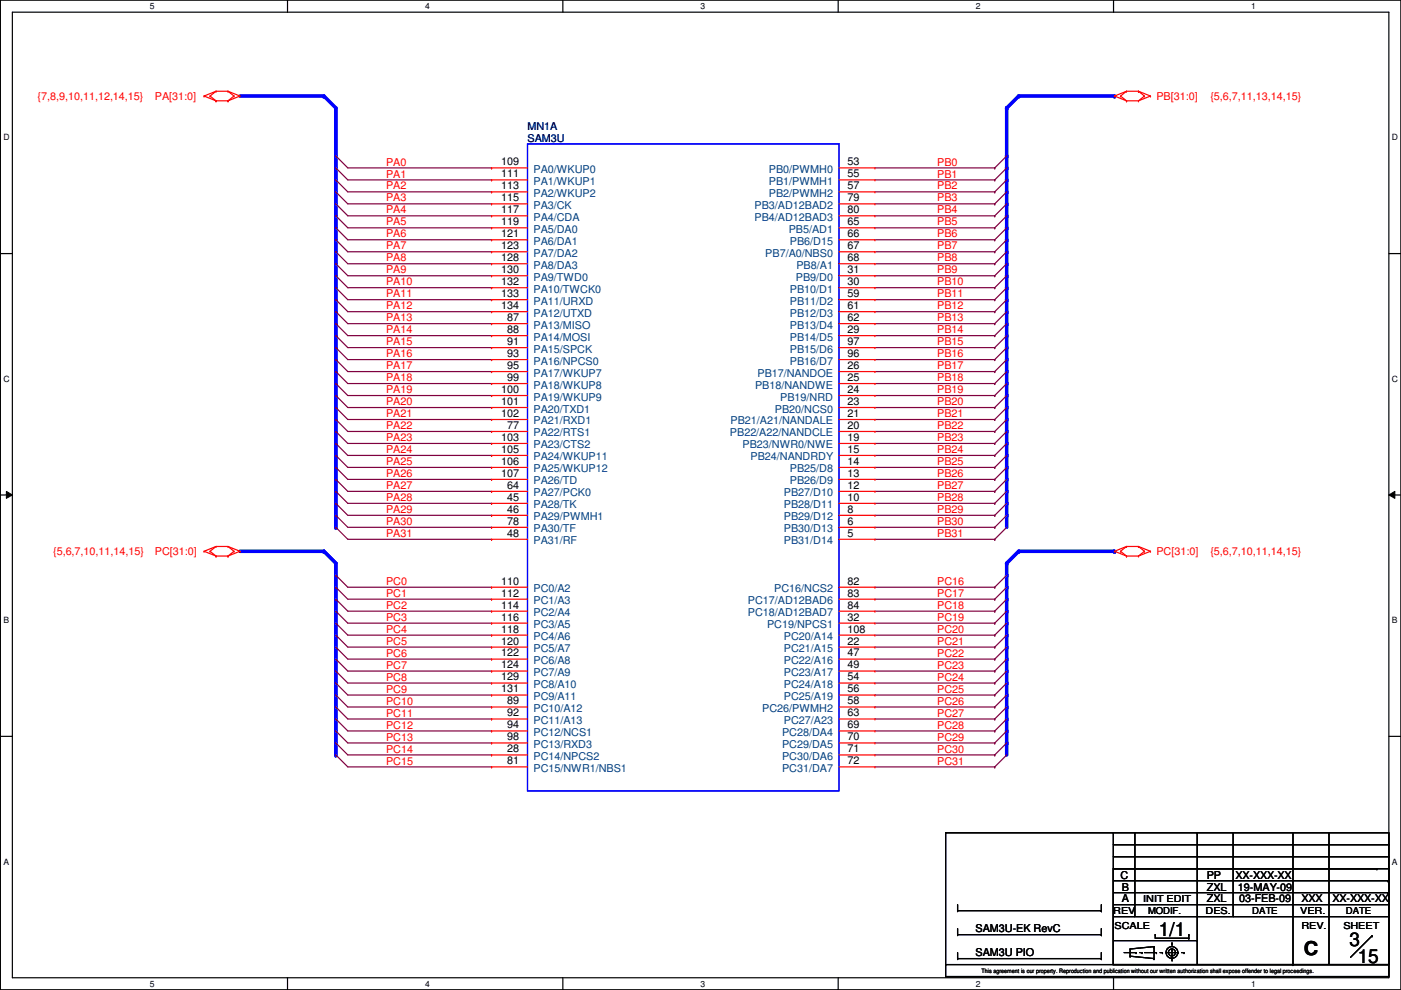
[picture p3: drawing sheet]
<svg xmlns="http://www.w3.org/2000/svg" width="297mm" height="210mm" viewBox="0 0 297 210" stroke-linecap="round" stroke-linejoin="round" font-family="sans-serif">
<path d="M.1 0h296.9v209.8h-296.9zM2.6 2.6h291.9v204.7h-291.9z" fill="none" stroke="#000" stroke-width=".25"/>
<g fill="#fff">
<path d="M31.8 .3h1v2h-1z"/>
<path d="M31.8 207.6h1v1.9h-1z"/>
</g>
<path d="M61 0v2.6M61 207.3v2.5" fill="none" stroke="#000" stroke-width=".25"/>
<g fill="#fff">
<path d="M90.1 .3h1v2h-1z"/>
<path d="M90.1 207.6h1v1.9h-1z"/>
</g>
<path d="M119.3 0v2.6M119.3 207.3v2.5" fill="none" stroke="#000" stroke-width=".25"/>
<g fill="#fff">
<path d="M148.5 .3h1v2h-1z"/>
<path d="M148.5 207.6h1v1.9h-1z"/>
</g>
<path d="M177.7 0v2.6M177.7 207.3v2.5" fill="none" stroke="#000" stroke-width=".25"/>
<g fill="#fff">
<path d="M206.9 .3h1v2h-1z"/>
<path d="M206.9 207.6h1v1.9h-1z"/>
</g>
<path d="M236.1 0v2.6M236.1 207.3v2.5" fill="none" stroke="#000" stroke-width=".25"/>
<g fill="#fff">
<path d="M265.3 .3h.9v2h-.9z"/>
<path d="M265.3 207.6h.9v1.9h-.9z"/>
<path d="M.7 28.2h1.3v1.9h-1.3z"/>
<path d="M295.1 28.2h1.3v1.9h-1.3z"/>
<path d="M.7 79.3h1.3v2h-1.3z"/>
<path d="M295.1 79.3h1.3v2h-1.3z"/>
</g>
<path d="M.1 53.8h2.5M294.5 53.8h2.5" fill="none" stroke="#000" stroke-width=".25"/>
<g fill="#fff">
<path d="M.7 130.5h1.2v2h-1.2z"/>
<path d="M295.1 130.5h1.2v2h-1.2z"/>
</g>
<path d="M.1 104.9h2.5M294.5 104.9h2.5" fill="none" stroke="#000" stroke-width=".25"/>
<path d="M1.4 104.2l1.2 .7-1.2 .8zM294.5 104.9l1.2-.7v1.5z" fill="#000"/>
<path d="M1.4 104.2l1.2 .7-1.2 .8zM294.5 104.9l1.2-.7v1.5z" fill="none" stroke="#000" stroke-width=".21"/>
<g fill="#fff">
<path d="M.7 181.7h1.2v2h-1.2z"/>
<path d="M295.1 181.7h1.2v2h-1.2z"/>
</g>
<path d="M.1 156.1h2.5M294.5 156.1h2.5" fill="none" stroke="#000" stroke-width=".25"/>
<g fill="none" stroke="#7f003f" stroke-width=".25">
<path d="M73.7 35.6h30.5M73.7 38.1h30.5M104.2 38.1h.1M104.2 35.6h.1M185.5 35.6h25.4M185.5 38.1h25.4M210.9 35.6h.1M210.9 38.1h.1M73.7 40.7h30.5M73.7 53.4h30.5M73.7 48.3h30.5M73.7 45.8h30.5"/>
<path d="M73.7 50.8h30.5M73.7 58.5h30.5M73.7 55.9h30.5M104.2 55.9h.1M104.2 53.4h.1M104.2 50.8h.1M104.2 48.3h.1M104.2 45.8h.1M104.2 58.5h.1M104.2 40.7h.1M185.5 43.2h25.4M185.5 40.7h25.4"/>
<path d="M185.5 53.4h25.4M185.5 48.3h25.4M185.5 45.8h25.4M185.5 50.8h25.4M185.5 58.5h25.4M185.5 55.9h25.4M210.9 43.2h.1M210.9 40.7h.1M210.9 53.4h.1M210.9 48.3h.1M210.9 45.8h.1M210.9 50.8h.1"/>
<path d="M210.9 58.5h.1M210.9 55.9h.1M73.7 63.5h30.5M73.7 73.7h30.5M73.7 71.2h30.5M73.7 68.6h30.5M73.7 66.1h30.5M73.7 61h30.5M73.7 78.8h30.5M73.7 76.2h30.5M104.2 68.6h.1M104.2 78.8h.1"/>
<path d="M104.2 73.7h.1M104.2 63.5h.1M104.2 66.1h.1M104.2 61h.1M104.2 76.2h.1M104.2 71.2h.1M185.5 63.5h25.4M185.5 73.7h25.4M185.5 71.2h25.4M185.5 68.6h25.4M185.5 66.1h25.4M185.5 61h25.4"/>
<path d="M185.5 78.8h25.4M185.5 76.2h25.4M210.9 63.5h.1M210.9 73.7h.1M210.9 71.2h.1M210.9 68.6h.1M210.9 66.1h.1M210.9 61h.1M210.9 78.8h.1M210.9 76.2h.1M73.7 83.9h30.5M73.7 96.6h30.5"/>
<path d="M73.7 94h30.5M73.7 91.5h30.5M73.7 88.9h30.5M73.7 86.4h30.5M73.7 99.1h30.5M73.7 81.3h30.5M104.2 88.9h.1M104.2 99.1h.1M104.2 94h.1M104.2 96.6h.1M104.2 91.5h.1M104.2 86.4h.1"/>
<path d="M104.2 81.3h.1M104.2 83.9h.1M185.5 83.9h25.4M185.5 96.6h25.4M185.5 94h25.4M185.5 91.5h25.4M185.5 88.9h25.4M185.5 86.4h25.4M185.5 99.1h25.4M185.5 81.3h25.4M210.9 83.9h.1M210.9 96.6h.1"/>
<path d="M210.9 94h.1M210.9 91.5h.1M210.9 88.9h.1M210.9 86.4h.1M210.9 99.1h.1M210.9 81.3h.1M73.7 109.3h30.5M73.7 114.3h30.5M73.7 104.2h30.5M73.7 106.7h30.5M73.7 101.6h30.5M73.7 111.8h30.5"/>
<path d="M104.2 104.2h.1M104.2 114.3h.1M104.2 106.7h.1M104.2 109.3h.1M104.2 101.6h.1M104.2 111.8h.1M185.5 109.3h25.4M185.5 114.3h25.4M185.5 104.2h25.4M185.5 106.7h25.4M185.5 101.6h25.4M185.5 111.8h25.4"/>
<path d="M210.9 109.3h.1M210.9 114.3h.1M210.9 104.2h.1M210.9 106.7h.1M210.9 101.6h.1M210.9 111.8h.1M73.7 132.1h30.5M73.7 127h30.5M73.7 124.5h30.5M73.7 134.7h30.5M73.7 137.2h30.5M73.7 129.6h30.5"/>
<path d="M73.7 139.7h30.5M104.2 132.1h.1M104.2 129.6h.1M104.2 139.7h.1M104.2 124.5h.1M104.2 127h.1M104.2 137.2h.1M104.2 134.7h.1M185.5 132.1h25.4M185.5 127h25.4M185.5 124.5h25.4M185.5 134.7h25.4"/>
<path d="M185.5 137.2h25.4M185.5 129.6h25.4M185.5 139.7h25.4M210.9 132.1h.1M210.9 127h.1M210.9 124.5h.1M210.9 134.7h.1M210.9 137.2h.1M210.9 129.6h.1M210.9 139.7h.1M73.7 142.3h30.5M73.7 152.4h30.5"/>
<path d="M73.7 149.9h30.5M73.7 144.8h30.5M73.7 147.4h30.5M73.7 157.5h30.5M73.7 155h30.5M104.2 155h.1M104.2 152.4h.1M104.2 142.3h.1M104.2 157.5h.1M104.2 147.4h.1M104.2 149.9h.1M104.2 144.8h.1"/>
<path d="M185.5 142.3h25.4M185.5 152.4h25.4M185.5 149.9h25.4M185.5 144.8h25.4M185.5 147.4h25.4M185.5 157.5h25.4M185.5 155h25.4M210.9 142.3h.1M210.9 152.4h.1M210.9 149.9h.1M210.9 144.8h.1M210.9 147.4h.1"/>
<path d="M210.9 157.5h.1M210.9 155h.1M73.7 162.6h30.5M73.7 160.1h30.5M104.2 160.1h.1M104.2 162.6h.1M185.5 162.6h25.4M185.5 160.1h25.4M210.9 162.6h.1M210.9 160.1h.1"/>
</g>
<path d="M213.4 109.3v2.5" fill="none" stroke="#00f" stroke-width=".76"/>
<circle cx="213.4" cy="109.3" r=".38" fill="#00f"/>
<path d="M216 20.4l-2.6 2.5" fill="none" stroke="#00f" stroke-width=".76"/>
<circle cx="216" cy="20.4" r=".38" fill="#00f"/>
<path d="M216 20.4h20.3" fill="none" stroke="#00f" stroke-width=".76"/>
<circle cx="236.3" cy="20.4" r=".38" fill="#00f"/>
<path d="M71.2 109.3v2.5" fill="none" stroke="#00f" stroke-width=".76"/>
<circle cx="71.2" cy="111.8" r=".38" fill="#00f"/>
<path d="M68.7 20.4l2.5 2.5" fill="none" stroke="#00f" stroke-width=".76"/>
<circle cx="71.2" cy="22.9" r=".38" fill="#00f"/>
<path d="M50.9 20.4h17.8" fill="none" stroke="#00f" stroke-width=".76"/>
<circle cx="68.7" cy="20.4" r=".38" fill="#00f"/>
<path d="M71.2 157.5v2.6" fill="none" stroke="#00f" stroke-width=".76"/>
<circle cx="71.2" cy="160.1" r=".38" fill="#00f"/>
<path d="M68.7 116.9l2.5 2.5" fill="none" stroke="#00f" stroke-width=".76"/>
<circle cx="71.2" cy="119.4" r=".38" fill="#00f"/>
<path d="M50.9 116.9h17.8" fill="none" stroke="#00f" stroke-width=".76"/>
<circle cx="68.7" cy="116.9" r=".38" fill="#00f"/>
<path d="M213.4 157.5v2.6" fill="none" stroke="#00f" stroke-width=".76"/>
<circle cx="213.4" cy="157.5" r=".38" fill="#00f"/>
<path d="M216 116.9l-2.6 2.5" fill="none" stroke="#00f" stroke-width=".76"/>
<circle cx="216" cy="116.9" r=".38" fill="#00f"/>
<path d="M216 116.9h20.3" fill="none" stroke="#00f" stroke-width=".76"/>
<circle cx="236.3" cy="116.9" r=".38" fill="#00f"/>
<path d="M213.4 155v2.5" fill="none" stroke="#00f" stroke-width=".76"/>
<circle cx="213.4" cy="155" r=".38" fill="#00f"/>
<path d="M213.4 152.4v2.6" fill="none" stroke="#00f" stroke-width=".76"/>
<circle cx="213.4" cy="152.4" r=".38" fill="#00f"/>
<path d="M213.4 149.9v2.5" fill="none" stroke="#00f" stroke-width=".76"/>
<circle cx="213.4" cy="149.9" r=".38" fill="#00f"/>
<path d="M213.4 147.4v2.5" fill="none" stroke="#00f" stroke-width=".76"/>
<circle cx="213.4" cy="147.4" r=".38" fill="#00f"/>
<path d="M213.4 144.8v2.6" fill="none" stroke="#00f" stroke-width=".76"/>
<circle cx="213.4" cy="144.8" r=".38" fill="#00f"/>
<path d="M213.4 142.3v2.5" fill="none" stroke="#00f" stroke-width=".76"/>
<circle cx="213.4" cy="142.3" r=".38" fill="#00f"/>
<path d="M213.4 139.7v2.6" fill="none" stroke="#00f" stroke-width=".76"/>
<circle cx="213.4" cy="139.7" r=".38" fill="#00f"/>
<path d="M213.4 137.2v2.5" fill="none" stroke="#00f" stroke-width=".76"/>
<circle cx="213.4" cy="137.2" r=".38" fill="#00f"/>
<path d="M213.4 134.7v2.5" fill="none" stroke="#00f" stroke-width=".76"/>
<circle cx="213.4" cy="134.7" r=".38" fill="#00f"/>
<path d="M213.4 132.1v2.6" fill="none" stroke="#00f" stroke-width=".76"/>
<circle cx="213.4" cy="132.1" r=".38" fill="#00f"/>
<path d="M213.4 129.6v2.5" fill="none" stroke="#00f" stroke-width=".76"/>
<circle cx="213.4" cy="129.6" r=".38" fill="#00f"/>
<path d="M213.4 127v2.6" fill="none" stroke="#00f" stroke-width=".76"/>
<circle cx="213.4" cy="127" r=".38" fill="#00f"/>
<path d="M213.4 124.5v2.5" fill="none" stroke="#00f" stroke-width=".76"/>
<circle cx="213.4" cy="124.5" r=".38" fill="#00f"/>
<path d="M213.4 122v2.5" fill="none" stroke="#00f" stroke-width=".76"/>
<circle cx="213.4" cy="122" r=".38" fill="#00f"/>
<path d="M213.4 119.4v2.6" fill="none" stroke="#00f" stroke-width=".76"/>
<circle cx="213.4" cy="119.4" r=".38" fill="#00f"/>
<path d="M213.4 106.7v2.6" fill="none" stroke="#00f" stroke-width=".76"/>
<circle cx="213.4" cy="106.7" r=".38" fill="#00f"/>
<path d="M213.4 104.2v2.5" fill="none" stroke="#00f" stroke-width=".76"/>
<circle cx="213.4" cy="104.2" r=".38" fill="#00f"/>
<path d="M213.4 101.6v2.6" fill="none" stroke="#00f" stroke-width=".76"/>
<circle cx="213.4" cy="101.6" r=".38" fill="#00f"/>
<path d="M213.4 99.1v2.5" fill="none" stroke="#00f" stroke-width=".76"/>
<circle cx="213.4" cy="99.1" r=".38" fill="#00f"/>
<path d="M213.4 96.6v2.5" fill="none" stroke="#00f" stroke-width=".76"/>
<circle cx="213.4" cy="96.6" r=".38" fill="#00f"/>
<path d="M213.4 94v2.6" fill="none" stroke="#00f" stroke-width=".76"/>
<circle cx="213.4" cy="94" r=".38" fill="#00f"/>
<path d="M213.4 91.5v2.5" fill="none" stroke="#00f" stroke-width=".76"/>
<circle cx="213.4" cy="91.5" r=".38" fill="#00f"/>
<path d="M213.4 88.9v2.6" fill="none" stroke="#00f" stroke-width=".76"/>
<circle cx="213.4" cy="88.9" r=".38" fill="#00f"/>
<path d="M213.4 86.4v2.5" fill="none" stroke="#00f" stroke-width=".76"/>
<circle cx="213.4" cy="86.4" r=".38" fill="#00f"/>
<path d="M213.4 83.9v2.5" fill="none" stroke="#00f" stroke-width=".76"/>
<circle cx="213.4" cy="83.9" r=".38" fill="#00f"/>
<path d="M213.4 81.3v2.6" fill="none" stroke="#00f" stroke-width=".76"/>
<circle cx="213.4" cy="81.3" r=".38" fill="#00f"/>
<path d="M213.4 78.8v2.5" fill="none" stroke="#00f" stroke-width=".76"/>
<circle cx="213.4" cy="78.8" r=".38" fill="#00f"/>
<path d="M213.4 76.2v2.6" fill="none" stroke="#00f" stroke-width=".76"/>
<circle cx="213.4" cy="76.2" r=".38" fill="#00f"/>
<path d="M213.4 73.7v2.5" fill="none" stroke="#00f" stroke-width=".76"/>
<circle cx="213.4" cy="73.7" r=".38" fill="#00f"/>
<path d="M213.4 71.2v2.5" fill="none" stroke="#00f" stroke-width=".76"/>
<circle cx="213.4" cy="71.2" r=".38" fill="#00f"/>
<path d="M213.4 68.6v2.6" fill="none" stroke="#00f" stroke-width=".76"/>
<circle cx="213.4" cy="68.6" r=".38" fill="#00f"/>
<path d="M213.4 66.1v2.5" fill="none" stroke="#00f" stroke-width=".76"/>
<circle cx="213.4" cy="66.1" r=".38" fill="#00f"/>
<path d="M213.4 63.5v2.6" fill="none" stroke="#00f" stroke-width=".76"/>
<circle cx="213.4" cy="63.5" r=".38" fill="#00f"/>
<path d="M213.4 61v2.5" fill="none" stroke="#00f" stroke-width=".76"/>
<circle cx="213.4" cy="61" r=".38" fill="#00f"/>
<path d="M213.4 58.5v2.5" fill="none" stroke="#00f" stroke-width=".76"/>
<circle cx="213.4" cy="58.5" r=".38" fill="#00f"/>
<path d="M213.4 55.9v2.6" fill="none" stroke="#00f" stroke-width=".76"/>
<circle cx="213.4" cy="55.9" r=".38" fill="#00f"/>
<path d="M213.4 53.4v2.5" fill="none" stroke="#00f" stroke-width=".76"/>
<circle cx="213.4" cy="53.4" r=".38" fill="#00f"/>
<path d="M213.4 50.8v2.6" fill="none" stroke="#00f" stroke-width=".76"/>
<circle cx="213.4" cy="50.8" r=".38" fill="#00f"/>
<path d="M213.4 48.3v2.5" fill="none" stroke="#00f" stroke-width=".76"/>
<circle cx="213.4" cy="48.3" r=".38" fill="#00f"/>
<path d="M213.4 45.8v2.5" fill="none" stroke="#00f" stroke-width=".76"/>
<circle cx="213.4" cy="45.8" r=".38" fill="#00f"/>
<path d="M213.4 43.2v2.6" fill="none" stroke="#00f" stroke-width=".76"/>
<circle cx="213.4" cy="43.2" r=".38" fill="#00f"/>
<path d="M213.4 40.7v2.5" fill="none" stroke="#00f" stroke-width=".76"/>
<circle cx="213.4" cy="40.7" r=".38" fill="#00f"/>
<path d="M213.4 38.1v2.6" fill="none" stroke="#00f" stroke-width=".76"/>
<circle cx="213.4" cy="38.1" r=".38" fill="#00f"/>
<path d="M213.4 35.6v2.5" fill="none" stroke="#00f" stroke-width=".76"/>
<circle cx="213.4" cy="35.6" r=".38" fill="#00f"/>
<path d="M213.4 33.1v2.5" fill="none" stroke="#00f" stroke-width=".76"/>
<circle cx="213.4" cy="33.1" r=".38" fill="#00f"/>
<path d="M213.4 22.9v10.2" fill="none" stroke="#00f" stroke-width=".76"/>
<circle cx="213.4" cy="22.9" r=".38" fill="#00f"/>
<path d="M71.2 155v2.5" fill="none" stroke="#00f" stroke-width=".76"/>
<circle cx="71.2" cy="157.5" r=".38" fill="#00f"/>
<path d="M71.2 152.4v2.6" fill="none" stroke="#00f" stroke-width=".76"/>
<circle cx="71.2" cy="155" r=".38" fill="#00f"/>
<path d="M71.2 149.9v2.5" fill="none" stroke="#00f" stroke-width=".76"/>
<circle cx="71.2" cy="152.4" r=".38" fill="#00f"/>
<path d="M71.2 147.4v2.5" fill="none" stroke="#00f" stroke-width=".76"/>
<circle cx="71.2" cy="149.9" r=".38" fill="#00f"/>
<path d="M71.2 144.8v2.6" fill="none" stroke="#00f" stroke-width=".76"/>
<circle cx="71.2" cy="147.4" r=".38" fill="#00f"/>
<path d="M71.2 142.3v2.5" fill="none" stroke="#00f" stroke-width=".76"/>
<circle cx="71.2" cy="144.8" r=".38" fill="#00f"/>
<path d="M71.2 139.7v2.6" fill="none" stroke="#00f" stroke-width=".76"/>
<circle cx="71.2" cy="142.3" r=".38" fill="#00f"/>
<path d="M71.2 137.2v2.5" fill="none" stroke="#00f" stroke-width=".76"/>
<circle cx="71.2" cy="139.7" r=".38" fill="#00f"/>
<path d="M71.2 134.7v2.5" fill="none" stroke="#00f" stroke-width=".76"/>
<circle cx="71.2" cy="137.2" r=".38" fill="#00f"/>
<path d="M71.2 132.1v2.6" fill="none" stroke="#00f" stroke-width=".76"/>
<circle cx="71.2" cy="134.7" r=".38" fill="#00f"/>
<path d="M71.2 129.6v2.5" fill="none" stroke="#00f" stroke-width=".76"/>
<circle cx="71.2" cy="132.1" r=".38" fill="#00f"/>
<path d="M71.2 127v2.6" fill="none" stroke="#00f" stroke-width=".76"/>
<circle cx="71.2" cy="129.6" r=".38" fill="#00f"/>
<path d="M71.2 124.5v2.5" fill="none" stroke="#00f" stroke-width=".76"/>
<circle cx="71.2" cy="127" r=".38" fill="#00f"/>
<path d="M71.2 122v2.5" fill="none" stroke="#00f" stroke-width=".76"/>
<circle cx="71.2" cy="124.5" r=".38" fill="#00f"/>
<path d="M71.2 119.4v2.6" fill="none" stroke="#00f" stroke-width=".76"/>
<circle cx="71.2" cy="122" r=".38" fill="#00f"/>
<path d="M71.2 106.7v2.6" fill="none" stroke="#00f" stroke-width=".76"/>
<circle cx="71.2" cy="109.3" r=".38" fill="#00f"/>
<path d="M71.2 104.2v2.5" fill="none" stroke="#00f" stroke-width=".76"/>
<circle cx="71.2" cy="106.7" r=".38" fill="#00f"/>
<path d="M71.2 101.6v2.6" fill="none" stroke="#00f" stroke-width=".76"/>
<circle cx="71.2" cy="104.2" r=".38" fill="#00f"/>
<path d="M71.2 99.1v2.5" fill="none" stroke="#00f" stroke-width=".76"/>
<circle cx="71.2" cy="101.6" r=".38" fill="#00f"/>
<path d="M71.2 96.6v2.5" fill="none" stroke="#00f" stroke-width=".76"/>
<circle cx="71.2" cy="99.1" r=".38" fill="#00f"/>
<path d="M71.2 94v2.6" fill="none" stroke="#00f" stroke-width=".76"/>
<circle cx="71.2" cy="96.6" r=".38" fill="#00f"/>
<path d="M71.2 91.5v2.5" fill="none" stroke="#00f" stroke-width=".76"/>
<circle cx="71.2" cy="94" r=".38" fill="#00f"/>
<path d="M71.2 88.9v2.6" fill="none" stroke="#00f" stroke-width=".76"/>
<circle cx="71.2" cy="91.5" r=".38" fill="#00f"/>
<path d="M71.2 86.4v2.5" fill="none" stroke="#00f" stroke-width=".76"/>
<circle cx="71.2" cy="88.9" r=".38" fill="#00f"/>
<path d="M71.2 83.9v2.5" fill="none" stroke="#00f" stroke-width=".76"/>
<circle cx="71.2" cy="86.4" r=".38" fill="#00f"/>
<path d="M71.2 81.3v2.6" fill="none" stroke="#00f" stroke-width=".76"/>
<circle cx="71.2" cy="83.9" r=".38" fill="#00f"/>
<path d="M71.2 78.8v2.5" fill="none" stroke="#00f" stroke-width=".76"/>
<circle cx="71.2" cy="81.3" r=".38" fill="#00f"/>
<path d="M71.2 76.2v2.6" fill="none" stroke="#00f" stroke-width=".76"/>
<circle cx="71.2" cy="78.8" r=".38" fill="#00f"/>
<path d="M71.2 73.7v2.5" fill="none" stroke="#00f" stroke-width=".76"/>
<circle cx="71.2" cy="76.2" r=".38" fill="#00f"/>
<path d="M71.2 71.2v2.5" fill="none" stroke="#00f" stroke-width=".76"/>
<circle cx="71.2" cy="73.7" r=".38" fill="#00f"/>
<path d="M71.2 68.6v2.6" fill="none" stroke="#00f" stroke-width=".76"/>
<circle cx="71.2" cy="71.2" r=".38" fill="#00f"/>
<path d="M71.2 66.1v2.5" fill="none" stroke="#00f" stroke-width=".76"/>
<circle cx="71.2" cy="68.6" r=".38" fill="#00f"/>
<path d="M71.2 63.5v2.6" fill="none" stroke="#00f" stroke-width=".76"/>
<circle cx="71.2" cy="66.1" r=".38" fill="#00f"/>
<path d="M71.2 61v2.5" fill="none" stroke="#00f" stroke-width=".76"/>
<circle cx="71.2" cy="63.5" r=".38" fill="#00f"/>
<path d="M71.2 58.5v2.5" fill="none" stroke="#00f" stroke-width=".76"/>
<circle cx="71.2" cy="61" r=".38" fill="#00f"/>
<path d="M71.2 55.9v2.6" fill="none" stroke="#00f" stroke-width=".76"/>
<circle cx="71.2" cy="58.5" r=".38" fill="#00f"/>
<path d="M71.2 53.4v2.5" fill="none" stroke="#00f" stroke-width=".76"/>
<circle cx="71.2" cy="55.9" r=".38" fill="#00f"/>
<path d="M71.2 50.8v2.6" fill="none" stroke="#00f" stroke-width=".76"/>
<circle cx="71.2" cy="53.4" r=".38" fill="#00f"/>
<path d="M71.2 48.3v2.5" fill="none" stroke="#00f" stroke-width=".76"/>
<circle cx="71.2" cy="50.8" r=".38" fill="#00f"/>
<path d="M71.2 45.8v2.5" fill="none" stroke="#00f" stroke-width=".76"/>
<circle cx="71.2" cy="48.3" r=".38" fill="#00f"/>
<path d="M71.2 43.2v2.6" fill="none" stroke="#00f" stroke-width=".76"/>
<circle cx="71.2" cy="45.8" r=".38" fill="#00f"/>
<path d="M71.2 40.7v2.5" fill="none" stroke="#00f" stroke-width=".76"/>
<circle cx="71.2" cy="43.2" r=".38" fill="#00f"/>
<path d="M71.2 38.1v2.6" fill="none" stroke="#00f" stroke-width=".76"/>
<circle cx="71.2" cy="40.7" r=".38" fill="#00f"/>
<path d="M71.2 35.6v2.5" fill="none" stroke="#00f" stroke-width=".76"/>
<circle cx="71.2" cy="38.1" r=".38" fill="#00f"/>
<path d="M71.2 33.1v2.5" fill="none" stroke="#00f" stroke-width=".76"/>
<circle cx="71.2" cy="35.6" r=".38" fill="#00f"/>
<path d="M71.2 22.9v10.2" fill="none" stroke="#00f" stroke-width=".76"/>
<circle cx="71.2" cy="33.1" r=".38" fill="#00f"/>
<g fill="none" stroke="#7f003f" stroke-width=".25">
<path d="M71.2 38.1h.1M71.2 35.6h.1M71.2 33.1h.1M71.2 38.1l2.5 2.6M71.2 35.6l2.5 2.5M71.2 33.1l2.5 2.5M210.9 38.1h.1M210.9 35.6h.1M213.4 38.1l-2.5 2.6M213.4 35.6l-2.5 2.5M213.4 33.1l-2.5 2.5M71.2 58.5h.1"/>
<path d="M71.2 55.9h.1M71.2 53.4h.1M71.2 50.8h.1M71.2 48.3h.1M71.2 45.8h.1M71.2 43.2h.1M71.2 40.7h.1M71.2 40.7l2.5 2.5h30.5M71.2 58.5l2.5 2.5M71.2 55.9l2.5 2.6M71.2 53.4l2.5 2.5M71.2 50.8l2.5 2.6"/>
<path d="M71.2 48.3l2.5 2.5M71.2 45.8l2.5 2.5M71.2 43.2l2.5 2.6M104.2 43.2h.1M210.9 58.5h.1M210.9 55.9h.1M210.9 53.4h.1M210.9 50.8h.1M210.9 48.3h.1M210.9 45.8h.1M210.9 43.2h.1M210.9 40.7h.1"/>
<path d="M213.4 58.5l-2.5 2.5M213.4 55.9l-2.5 2.6M213.4 53.4l-2.5 2.5M213.4 50.8l-2.5 2.6M213.4 48.3l-2.5 2.5M213.4 45.8l-2.5 2.5M213.4 43.2l-2.5 2.6M213.4 40.7l-2.5 2.5M71.2 78.8h.1M71.2 76.2h.1M71.2 73.7h.1M71.2 71.2h.1"/>
<path d="M71.2 68.6h.1M71.2 66.1h.1M71.2 63.5h.1M71.2 61h.1M71.2 78.8l2.5 2.5M71.2 76.2l2.5 2.6M71.2 73.7l2.5 2.5M71.2 71.2l2.5 2.5M71.2 68.6l2.5 2.6M71.2 66.1l2.5 2.5M71.2 63.5l2.5 2.6M71.2 61l2.5 2.5"/>
<path d="M210.9 78.8h.1M210.9 76.2h.1M210.9 73.7h.1M210.9 71.2h.1M210.9 68.6h.1M210.9 66.1h.1M210.9 63.5h.1M210.9 61h.1M213.4 78.8l-2.5 2.5M213.4 76.2l-2.5 2.6M213.4 73.7l-2.5 2.5M213.4 71.2l-2.5 2.5"/>
<path d="M213.4 68.6l-2.5 2.6M213.4 66.1l-2.5 2.5M213.4 63.5l-2.5 2.6M213.4 61l-2.5 2.5M71.2 99.1h.1M71.2 96.6h.1M71.2 94h.1M71.2 91.5h.1M71.2 88.9h.1M71.2 86.4h.1M71.2 83.9h.1M71.2 81.3h.1"/>
<path d="M71.2 99.1l2.5 2.5M71.2 96.6l2.5 2.5M71.2 94l2.5 2.6M71.2 91.5l2.5 2.5M71.2 88.9l2.5 2.6M71.2 86.4l2.5 2.5M71.2 83.9l2.5 2.5M71.2 81.3l2.5 2.6M210.9 99.1h.1M210.9 96.6h.1M210.9 94h.1M210.9 91.5h.1"/>
<path d="M210.9 88.9h.1M210.9 86.4h.1M210.9 83.9h.1M210.9 81.3h.1M213.4 99.1l-2.5 2.5M213.4 96.6l-2.5 2.5M213.4 94l-2.5 2.6M213.4 91.5l-2.5 2.5M213.4 88.9l-2.5 2.6M213.4 86.4l-2.5 2.5M213.4 83.9l-2.5 2.5M213.4 81.3l-2.5 2.6"/>
<path d="M71.2 111.8h.1M71.2 109.3h.1M71.2 106.7h.1M71.2 104.2h.1M71.2 101.6h.1M71.2 111.8l2.5 2.5M71.2 109.3l2.5 2.5M71.2 106.7l2.5 2.6M71.2 104.2l2.5 2.5M71.2 101.6l2.5 2.6M210.9 114.3h.1M210.9 111.8h.1"/>
<path d="M210.9 109.3h.1M210.9 106.7h.1M210.9 104.2h.1M210.9 101.6h.1M213.4 111.8l-2.5 2.5M213.4 109.3l-2.5 2.5M213.4 106.7l-2.5 2.6M213.4 104.2l-2.5 2.5M213.4 101.6l-2.5 2.6M71.2 139.7h.1M71.2 137.2h.1M71.2 134.7h.1"/>
<path d="M71.2 132.1h.1M71.2 129.6h.1M71.2 127h.1M71.2 124.5h.1M71.2 122h.1M71.2 139.7l2.5 2.6M71.2 137.2l2.5 2.5M71.2 134.7l2.5 2.5M71.2 132.1l2.5 2.6M71.2 129.6l2.5 2.5M71.2 127l2.5 2.6M71.2 124.5l2.5 2.5"/>
<path d="M71.2 122l2.5 2.5M210.9 139.7h.1M210.9 137.2h.1M210.9 134.7h.1M210.9 132.1h.1M210.9 129.6h.1M210.9 127h.1M210.9 124.5h.1M213.4 139.7l-2.5 2.6M213.4 137.2l-2.5 2.5M213.4 134.7l-2.5 2.5M213.4 132.1l-2.5 2.6"/>
<path d="M213.4 129.6l-2.5 2.5M213.4 127l-2.5 2.6M213.4 124.5l-2.5 2.5M213.4 122l-2.5 2.5M71.2 157.5h.1M71.2 155h.1M71.2 152.4h.1M71.2 149.9h.1M71.2 147.4h.1M71.2 144.8h.1M71.2 142.3h.1M71.2 157.5l2.5 2.6"/>
<path d="M71.2 155l2.5 2.5M71.2 152.4l2.5 2.6M71.2 149.9l2.5 2.5M71.2 147.4l2.5 2.5M71.2 144.8l2.5 2.6M71.2 142.3l2.5 2.5M210.9 157.5h.1M210.9 155h.1M210.9 152.4h.1M210.9 149.9h.1M210.9 147.4h.1M210.9 144.8h.1"/>
<path d="M210.9 142.3h.1M213.4 157.5l-2.5 2.6M213.4 155l-2.5 2.5M213.4 152.4l-2.5 2.6M213.4 149.9l-2.5 2.5M213.4 147.4l-2.5 2.5M213.4 144.8l-2.5 2.6M213.4 142.3l-2.5 2.5M71.2 160.1h.1M71.2 160.1l2.5 2.5M210.9 162.6h.1M210.9 160.1h.1"/>
<path d="M213.4 160.1l-2.5 2.5"/>
</g>
<g fill="none" stroke="#f00" stroke-width=".25">
<path d="M45.8 19.3h.1M45.8 19.3h2.5M45.8 19.3l-2.5 1.1M45.8 19.3l-1.3 1.1M48.3 19.3h.1M48.3 19.3l2.6 1.1M48.3 19.3l1.3 1.1M238.8 19.3h.1M238.8 19.3h2.6M238.8 19.3l-2.5 1.1M238.8 19.3l-1.2 1.1M241.4 19.3h.1"/>
<path d="M241.4 19.3l2.5 1.1M241.4 19.3l1.3 1.1M43.3 20.4h.1M43.3 20.4l2.5 1M44.5 20.4h.1M44.5 20.4l1.3 1M45.8 21.4h.1M45.8 21.4h2.5M48.3 21.4h.1M49.6 20.4h.1M49.6 20.4l-1.3 1M50.9 20.4h.1"/>
<path d="M50.9 20.4l-2.6 1M104.2 35.6h.1M104.2 38.1h.1M104.2 35.6h7.6M104.2 38.1h7.6M177.9 35.6h7.6M177.9 38.1h7.6M185.5 35.6h.1M185.5 38.1h.1M236.3 20.4h.1M236.3 20.4l2.5 1M237.6 20.4h.1"/>
<path d="M237.6 20.4l1.2 1M238.8 21.4h.1M238.8 21.4h2.6M241.4 21.4h.1M242.7 20.4h.1M242.7 20.4l-1.3 1M243.9 20.4h.1M243.9 20.4l-2.5 1M104.2 40.7h.1M104.2 43.2h.1M104.2 45.8h.1M104.2 48.3h.1"/>
<path d="M104.2 50.8h.1M104.2 53.4h.1M104.2 55.9h.1M104.2 58.5h.1M104.2 40.7h7.6M104.2 43.2h7.6M104.2 45.8h7.6M104.2 48.3h7.6M104.2 50.8h7.6M104.2 53.4h7.6M104.2 55.9h7.6M104.2 58.5h7.6"/>
<path d="M177.9 40.7h7.6M177.9 43.2h7.6M177.9 45.8h7.6M177.9 48.3h7.6M177.9 50.8h7.6M177.9 53.4h7.6M177.9 55.9h7.6M177.9 58.5h7.6M185.5 40.7h.1M185.5 43.2h.1M185.5 45.8h.1M185.5 48.3h.1"/>
<path d="M185.5 50.8h.1M185.5 53.4h.1M185.5 55.9h.1M185.5 58.5h.1M104.2 61h.1M104.2 63.5h.1M104.2 66.1h.1M104.2 68.6h.1M104.2 71.2h.1M104.2 73.7h.1M104.2 76.2h.1M104.2 78.8h.1"/>
<path d="M104.2 61h7.6M104.2 63.5h7.6M104.2 66.1h7.6M104.2 68.6h7.6M104.2 71.2h7.6M104.2 73.7h7.6M104.2 76.2h7.6M104.2 78.8h7.6M177.9 61h7.6M177.9 63.5h7.6M177.9 66.1h7.6M177.9 68.6h7.6"/>
<path d="M177.9 71.2h7.6M177.9 73.7h7.6M177.9 76.2h7.6M177.9 78.8h7.6M185.5 61h.1M185.5 63.5h.1M185.5 66.1h.1M185.5 68.6h.1M185.5 71.2h.1M185.5 73.7h.1M185.5 76.2h.1M185.5 78.8h.1"/>
<path d="M104.2 81.3h.1M104.2 83.9h.1M104.2 86.4h.1M104.2 88.9h.1M104.2 91.5h.1M104.2 94h.1M104.2 96.6h.1M104.2 99.1h.1M104.2 81.3h7.6M104.2 83.9h7.6M104.2 86.4h7.6M104.2 88.9h7.6"/>
<path d="M104.2 91.5h7.6M104.2 94h7.6M104.2 96.6h7.6M104.2 99.1h7.6M177.9 81.3h7.6M177.9 83.9h7.6M177.9 86.4h7.6M177.9 88.9h7.6M177.9 91.5h7.6M177.9 94h7.6M177.9 96.6h7.6M177.9 99.1h7.6"/>
<path d="M185.5 81.3h.1M185.5 83.9h.1M185.5 86.4h.1M185.5 88.9h.1M185.5 91.5h.1M185.5 94h.1M185.5 96.6h.1M185.5 99.1h.1M43.3 116.9h.1M43.3 116.9l2.5 1M44.5 116.9h.1M44.5 116.9l1.3 1"/>
<path d="M45.8 117.9h.1M45.8 115.9h.1M45.8 117.9h2.5M45.8 115.9h2.5M45.8 115.9l-2.5 1M45.8 115.9l-1.3 1M48.3 115.9h.1M48.3 117.9h.1M48.3 115.9l2.6 1M48.3 115.9l1.3 1M49.6 116.9h.1M49.6 116.9l-1.3 1"/>
<path d="M50.9 116.9h.1M50.9 116.9l-2.6 1M104.2 101.6h.1M104.2 104.2h.1M104.2 106.7h.1M104.2 109.3h.1M104.2 111.8h.1M104.2 114.3h.1M104.2 101.6h7.6M104.2 104.2h7.6M104.2 106.7h7.6M104.2 109.3h7.6"/>
<path d="M104.2 111.8h7.6M104.2 114.3h7.6M177.9 101.6h7.6M177.9 104.2h7.6M177.9 106.7h7.6M177.9 109.3h7.6M177.9 111.8h7.6M177.9 114.3h7.6M185.5 101.6h.1M185.5 104.2h.1M185.5 106.7h.1M185.5 109.3h.1"/>
<path d="M185.5 111.8h.1M185.5 114.3h.1M236.3 116.9h.1M236.3 116.9l2.5 1M237.6 116.9h.1M237.6 116.9l1.2 1M238.8 117.9h.1M238.8 115.9h.1M238.8 117.9h2.6M238.8 115.9h2.6M238.8 115.9l-2.5 1M238.8 115.9l-1.2 1"/>
<path d="M241.4 115.9h.1M241.4 117.9h.1M241.4 115.9l2.5 1M241.4 115.9l1.3 1M242.7 116.9h.1M242.7 116.9l-1.3 1M243.9 116.9h.1M243.9 116.9l-2.5 1M104.2 124.5h.1M104.2 127h.1M104.2 129.6h.1M104.2 132.1h.1"/>
<path d="M104.2 134.7h.1M104.2 137.2h.1M104.2 139.7h.1M104.2 124.5h7.6M104.2 127h7.6M104.2 129.6h7.6M104.2 132.1h7.6M104.2 134.7h7.6M104.2 137.2h7.6M104.2 139.7h7.6M177.9 124.5h7.6M177.9 127h7.6"/>
<path d="M177.9 129.6h7.6M177.9 132.1h7.6M177.9 134.7h7.6M177.9 137.2h7.6M177.9 139.7h7.6M185.5 124.5h.1M185.5 127h.1M185.5 129.6h.1M185.5 132.1h.1M185.5 134.7h.1M185.5 137.2h.1M185.5 139.7h.1"/>
<path d="M104.2 142.3h.1M104.2 144.8h.1M104.2 147.4h.1M104.2 149.9h.1M104.2 152.4h.1M104.2 155h.1M104.2 157.5h.1M104.2 142.3h7.6M104.2 144.8h7.6M104.2 147.4h7.6M104.2 149.9h7.6M104.2 152.4h7.6"/>
<path d="M104.2 155h7.6M104.2 157.5h7.6M177.9 142.3h7.6M177.9 144.8h7.6M177.9 147.4h7.6M177.9 149.9h7.6M177.9 152.4h7.6M177.9 155h7.6M177.9 157.5h7.6M185.5 142.3h.1M185.5 144.8h.1M185.5 147.4h.1"/>
<path d="M185.5 149.9h.1M185.5 152.4h.1M185.5 155h.1M185.5 157.5h.1M104.2 160.1h.1M104.2 162.6h.1M104.2 160.1h7.6M104.2 162.6h7.6M177.9 160.1h7.6M177.9 162.6h7.6M185.5 160.1h.1M185.5 162.6h.1"/>
</g>
<g fill="none" stroke="#000" stroke-width=".25">
<path d="M200.5 176.6h.1M200.5 176.6h35.5M200.5 176.6v27.9M236 176.6h58.5v27.9h-58.5zM236 179.1h58.5M240.6 176.6h.1M240.6 176.6v17.8M253.8 176.6h.1M253.8 176.6v27.9M261.4 176.6h.1M261.4 176.6v17.8M274.1 176.6v27.9"/>
<path d="M281.8 176.6h.1M281.8 176.6v27.9M294.5 179.1h.1M203 198.2h.1M203 193.1h.1M203 191.8v1.3M203 196.9v1.3M203 198.2h30.5M203 193.1h30.5M233.5 198.2h.1M233.5 193.1h.1M233.5 191.8v1.3"/>
<path d="M233.5 196.9v1.3M236 184.2h58.5v20.3h-58.5zM236 189.3h58.2M236 186.7h58.2M236 184.2h55.9M236 181.7h58.5M236 194.4h58.5M236 199.4h17.8M236 191.8h58.5M244.9 198.2h.1M244.9 198.2v.7h7.1M248.5 199.9h.1"/>
<path d="M248.5 199.9v.5M252 198.9h.1M252 198.2h.1M252 198.2v.7M253.8 199.4h.1M290.9 198.4h.1M290.9 198.4l-4.6 4.6M291.9 184.2h.1M294.2 189.3h.1M294.2 186.7h.1M294.5 181.7h.1M294.5 194.4h.1"/>
<path d="M294.5 191.8h.1M200.5 204.5h94v2.6h-94zM200.5 204.5h.1M203 203.2h.1M203 203.2h30.5M203 202v1.2M233.5 203.2h.1M233.5 202v1.2M238.3 202h2.6M239.6 202.7h.1M239.6 202.7l5.1 .5M240.9 202h.1"/>
<path d="M241.6 202h.5M242.1 202h.1M242.7 202h2.5M244.7 200.7h.1M244.7 203.2h.1M244.7 200.7l-5.1 .5v1.5M244.7 200.7v2.5M245.2 202h.1M246 202h.5M246.5 202h.1M247.2 202h2.6M248.5 201.2h.1"/>
<path d="M248.5 201.2v2.6M249.8 202h.1M250.5 202h.5M251 202h.1M274.1 204.5h.1"/>
<circle cx="248.5" cy="201.9" r=".75"/>
<circle cx="248.5" cy="201.9" r="1.25"/>
</g>
<path d="M111.8 30.5h66.1v137.2h-66.1z" fill="none" stroke="#00f" stroke-width=".25"/>
<g font-size="4.1">
<text x="245.7" y="198.5">1/1</text>
<text x="276.4" y="202.4">C</text>
<text x="286.1" y="200.5">3</text>
<text x="287.9" y="204.1">15</text>
</g>
<g font-size="2.3" fill="#f00">
<text x="8" y="21.2">{7,8,9,10,11,12,14,15}</text>
<text x="32.8" y="21.2">PA[31:0]</text>
<text x="245.2" y="21.2">PB[31:0]</text>
<text x="256.6" y="21.2">{5,6,7,11,13,14,15}</text>
<text x="81.9" y="35.1">PA0</text>
<text x="198.7" y="35.1">PB0</text>
<text x="81.9" y="37.6">PA1</text>
<text x="81.9" y="40.2">PA2</text>
<text x="198.7" y="37.6">PB1</text>
<text x="198.7" y="40.2">PB2</text>
<text x="81.9" y="47.8">PA5</text>
<text x="81.9" y="45.3">PA4</text>
<text x="81.9" y="42.7">PA3</text>
<text x="198.7" y="42.7">PB3</text>
<text x="198.7" y="47.8">PB5</text>
<text x="198.7" y="45.3">PB4</text>
<text x="81.9" y="52.9">PA7</text>
<text x="81.9" y="50.3">PA6</text>
<text x="198.7" y="52.9">PB7</text>
<text x="198.7" y="50.3">PB6</text>
<text x="81.9" y="55.4">PA8</text>
<text x="81.9" y="58">PA9</text>
<text x="198.7" y="58">PB9</text>
<text x="198.7" y="55.4">PB8</text>
<text x="81.9" y="63">PA11</text>
<text x="81.9" y="65.6">PA12</text>
<text x="81.9" y="60.5">PA10</text>
<text x="198.7" y="63">PB11</text>
<text x="198.7" y="65.6">PB12</text>
<text x="198.7" y="60.5">PB10</text>
<text x="81.9" y="68.1">PA13</text>
<text x="81.9" y="70.7">PA14</text>
<text x="198.7" y="70.7">PB14</text>
<text x="198.7" y="68.1">PB13</text>
<text x="81.9" y="73.2">PA15</text>
<text x="81.9" y="75.7">PA16</text>
<text x="198.7" y="73.2">PB15</text>
<text x="198.7" y="75.7">PB16</text>
<text x="81.9" y="78.3">PA17</text>
<text x="81.9" y="80.8">PA18</text>
<text x="81.9" y="83.4">PA19</text>
<text x="198.7" y="83.4">PB19</text>
<text x="198.7" y="78.3">PB17</text>
<text x="198.7" y="80.8">PB18</text>
<text x="81.9" y="88.4">PA21</text>
<text x="81.9" y="85.9">PA20</text>
<text x="198.7" y="88.4">PB21</text>
<text x="198.7" y="85.9">PB20</text>
<text x="81.9" y="93.5">PA23</text>
<text x="81.9" y="91">PA22</text>
<text x="198.7" y="93.5">PB23</text>
<text x="198.7" y="91">PB22</text>
<text x="81.9" y="98.6">PA25</text>
<text x="81.9" y="96.1">PA24</text>
<text x="81.9" y="101.1">PA26</text>
<text x="198.7" y="96.1">PB24</text>
<text x="198.7" y="98.6">PB25</text>
<text x="198.7" y="101.1">PB26</text>
<text x="81.9" y="103.7">PA27</text>
<text x="81.9" y="106.2">PA28</text>
<text x="198.7" y="103.7">PB27</text>
<text x="198.7" y="106.2">PB28</text>
<text x="81.9" y="113.8">PA31</text>
<text x="81.9" y="108.8">PA29</text>
<text x="81.9" y="111.3">PA30</text>
<text x="198.7" y="108.8">PB29</text>
<text x="198.7" y="113.8">PB31</text>
<text x="198.7" y="111.3">PB30</text>
<text x="11.3" y="117.7">{5,6,7,10,11,14,15}</text>
<text x="32.8" y="117.7">PC[31:0]</text>
<text x="245.2" y="117.7">PC[31:0]</text>
<text x="256.6" y="117.7">{5,6,7,10,11,14,15}</text>
<text x="81.9" y="124">PC0</text>
<text x="198.7" y="124">PC16</text>
<text x="81.9" y="131.6">PC3</text>
<text x="81.9" y="129.1">PC2</text>
<text x="81.9" y="126.5">PC1</text>
<text x="198.7" y="131.6">PC19</text>
<text x="198.7" y="126.5">PC17</text>
<text x="198.7" y="129.1">PC18</text>
<text x="81.9" y="136.7">PC5</text>
<text x="81.9" y="134.2">PC4</text>
<text x="198.7" y="134.2">PC20</text>
<text x="198.7" y="136.7">PC21</text>
<text x="81.9" y="141.8">PC7</text>
<text x="81.9" y="139.2">PC6</text>
<text x="198.7" y="141.8">PC23</text>
<text x="198.7" y="139.2">PC22</text>
<text x="81.9" y="146.9">PC9</text>
<text x="81.9" y="149.4">PC10</text>
<text x="81.9" y="144.3">PC8</text>
<text x="198.7" y="149.4">PC26</text>
<text x="198.7" y="144.3">PC24</text>
<text x="198.7" y="146.9">PC25</text>
<text x="81.9" y="154.5">PC12</text>
<text x="81.9" y="151.9">PC11</text>
<text x="198.7" y="151.9">PC27</text>
<text x="198.7" y="154.5">PC28</text>
<text x="81.9" y="159.6">PC14</text>
<text x="81.9" y="157">PC13</text>
<text x="198.7" y="159.6">PC30</text>
<text x="198.7" y="157">PC29</text>
<text x="81.9" y="162.1">PC15</text>
<text x="198.7" y="162.1">PC31</text>
</g>
<g font-size="2.3" fill="#00007f">
<text x="111.8" y="27.5">MN1A</text>
<text x="111.8" y="30.1">SAM3U</text>
</g>
<g font-size="2.3">
<text x="106.3" y="35.1">109</text>
<text x="179.7" y="35.1">53</text>
<text x="106.3" y="37.6">111</text>
<text x="106.3" y="40.1">113</text>
<text x="179.7" y="37.6">55</text>
<text x="179.7" y="40.1">57</text>
<text x="106.3" y="42.7">115</text>
<text x="106.3" y="45.2">117</text>
<text x="106.3" y="47.8">119</text>
<text x="179.7" y="42.7">79</text>
<text x="179.7" y="45.2">80</text>
<text x="179.7" y="47.8">65</text>
<text x="106.3" y="50.3">121</text>
<text x="106.3" y="52.8">123</text>
<text x="179.7" y="50.3">66</text>
<text x="179.7" y="52.8">67</text>
<text x="106.3" y="55.4">128</text>
<text x="106.3" y="57.9">130</text>
<text x="179.7" y="55.4">68</text>
<text x="179.7" y="57.9">31</text>
<text x="106.3" y="60.5">132</text>
<text x="106.3" y="63">133</text>
<text x="106.3" y="65.5">134</text>
<text x="179.7" y="60.5">30</text>
<text x="179.7" y="63">59</text>
<text x="179.7" y="65.5">61</text>
<text x="107.5" y="68.1">87</text>
<text x="107.5" y="70.6">88</text>
<text x="179.7" y="68.1">62</text>
<text x="179.7" y="70.6">29</text>
<text x="107.5" y="73.2">91</text>
<text x="107.5" y="75.7">93</text>
<text x="179.7" y="73.2">97</text>
<text x="179.7" y="75.7">96</text>
<text x="106.3" y="83.3">100</text>
<text x="107.5" y="78.2">95</text>
<text x="107.5" y="80.8">99</text>
<text x="179.7" y="78.2">26</text>
<text x="179.7" y="80.8">25</text>
<text x="179.7" y="83.3">24</text>
<text x="106.3" y="85.9">101</text>
<text x="106.3" y="88.4">102</text>
<text x="179.7" y="85.9">23</text>
<text x="179.7" y="88.4">21</text>
<text x="106.3" y="93.5">103</text>
<text x="107.5" y="90.9">77</text>
<text x="179.7" y="90.9">20</text>
<text x="179.7" y="93.5">19</text>
<text x="106.3" y="96">105</text>
<text x="106.3" y="98.6">106</text>
<text x="106.3" y="101.1">107</text>
<text x="179.7" y="96">15</text>
<text x="179.7" y="98.6">14</text>
<text x="179.7" y="101.1">13</text>
<text x="107.5" y="103.6">64</text>
<text x="107.5" y="106.2">45</text>
<text x="179.7" y="103.6">12</text>
<text x="179.7" y="106.2">10</text>
<text x="107.5" y="108.7">46</text>
<text x="107.5" y="111.3">78</text>
<text x="107.5" y="113.8">48</text>
<text x="179.7" y="108.7">8</text>
<text x="179.7" y="111.3">6</text>
<text x="179.7" y="113.8">5</text>
<text x="106.3" y="124">110</text>
<text x="179.7" y="124">82</text>
<text x="106.3" y="126.5">112</text>
<text x="106.3" y="129">114</text>
<text x="106.3" y="131.6">116</text>
<text x="179.7" y="126.5">83</text>
<text x="179.7" y="129">84</text>
<text x="179.7" y="131.6">32</text>
<text x="106.3" y="134.1">118</text>
<text x="106.3" y="136.7">120</text>
<text x="179.7" y="134.1">108</text>
<text x="179.7" y="136.7">22</text>
<text x="106.3" y="139.2">122</text>
<text x="106.3" y="141.7">124</text>
<text x="179.7" y="139.2">47</text>
<text x="179.7" y="141.7">49</text>
<text x="106.3" y="144.3">129</text>
<text x="106.3" y="146.8">131</text>
<text x="107.5" y="149.4">89</text>
<text x="179.7" y="144.3">54</text>
<text x="179.7" y="146.8">56</text>
<text x="179.7" y="149.4">58</text>
<text x="107.5" y="151.9">92</text>
<text x="107.5" y="154.4">94</text>
<text x="179.7" y="151.9">63</text>
<text x="179.7" y="154.4">69</text>
<text x="107.5" y="157">98</text>
<text x="107.5" y="159.5">28</text>
<text x="179.7" y="157">70</text>
<text x="179.7" y="159.5">71</text>
<text x="107.5" y="162.1">81</text>
<text x="179.7" y="162.1">72</text>
<text x="237.6" y="186.3">C</text>
<text x="237.8" y="191.3">A</text>
<text x="237.8" y="188.8">B</text>
<text x="255.9" y="188.8">ZXL</text>
<text x="255.9" y="186.3">PP</text>
<text x="255.9" y="191.3">ZXL</text>
<text x="262" y="186.3">XX-XXX-XX</text>
<text x="262.5" y="188.8">19-MAY-09</text>
<text x="262.7" y="191.3">03-FEB-09</text>
<text x="275.9" y="191.3">XXX</text>
<text x="282.5" y="191.3">XX-XXX-XX</text>
<text x="206.8" y="197.7">SAM3U-EK RevC</text>
<text x="206.8" y="202.8">SAM3U PIO</text>
</g>
<g font-size="2.3" fill="#003f7f">
<text x="113.1" y="36.7">PA0/WKUP0</text>
<text x="113.1" y="39.2">PA1/WKUP1</text>
<text x="113.1" y="41.7">PA2/WKUP2</text>
<text x="163" y="36.7">PB0/PWMH0</text>
<text x="163" y="39.2">PB1/PWMH1</text>
<text x="163" y="41.7">PB2/PWMH2</text>
<text x="113.1" y="44.3">PA3/CK</text>
<text x="113.1" y="46.8">PA4/CDA</text>
<text x="160" y="44.3">PB3/AD12BAD2</text>
<text x="160" y="46.8">PB4/AD12BAD3</text>
<text x="113.1" y="49.4">PA5/DA0</text>
<text x="113.1" y="51.9">PA6/DA1</text>
<text x="167.2" y="49.4">PB5/AD1</text>
<text x="167.5" y="51.9">PB6/D15</text>
<text x="113.1" y="54.4">PA7/DA2</text>
<text x="113.1" y="57">PA8/DA3</text>
<text x="113.1" y="59.5">PA9/TWD0</text>
<text x="162.3" y="54.4">PB7/A0/NBS0</text>
<text x="168.7" y="59.5">PB9/D0</text>
<text x="168.9" y="57">PB8/A1</text>
<text x="113.1" y="62.1">PA10/TWCK0</text>
<text x="113.1" y="64.6">PA11/URXD</text>
<text x="167.5" y="62.1">PB10/D1</text>
<text x="167.5" y="64.6">PB11/D2</text>
<text x="113.1" y="67.1">PA12/UTXD</text>
<text x="113.1" y="69.7">PA13/MISO</text>
<text x="167.5" y="67.1">PB12/D3</text>
<text x="167.5" y="69.7">PB13/D4</text>
<text x="113.1" y="72.2">PA14/MOSI</text>
<text x="113.1" y="74.8">PA15/SPCK</text>
<text x="113.1" y="77.3">PA16/NPCS0</text>
<text x="167.5" y="72.2">PB14/D5</text>
<text x="167.5" y="74.8">PB15/D6</text>
<text x="167.5" y="77.3">PB16/D7</text>
<text x="113.1" y="79.8">PA17/WKUP7</text>
<text x="113.1" y="82.4">PA18/WKUP8</text>
<text x="160.1" y="82.4">PB18/NANDWE</text>
<text x="160.6" y="79.8">PB17/NANDOE</text>
<text x="113.1" y="84.9">PA19/WKUP9</text>
<text x="113.1" y="87.5">PA20/TXD1</text>
<text x="164.3" y="87.5">PB20/NCS0</text>
<text x="165.4" y="84.9">PB19/NRD</text>
<text x="113.1" y="90">PA21/RXD1</text>
<text x="113.1" y="92.5">PA22/RTS1</text>
<text x="113.1" y="95.1">PA23/CTS2</text>
<text x="154.8" y="92.5">PB22/A22/NANDCLE</text>
<text x="154.9" y="90">PB21/A21/NANDALE</text>
<text x="157.4" y="95.1">PB23/NWR0/NWE</text>
<text x="113.1" y="97.6">PA24/WKUP11</text>
<text x="113.1" y="100.2">PA25/WKUP12</text>
<text x="159.1" y="97.6">PB24/NANDRDY</text>
<text x="167.5" y="100.2">PB25/D8</text>
<text x="113.1" y="102.7">PA26/TD</text>
<text x="113.1" y="105.2">PA27/PCK0</text>
<text x="113.1" y="107.8">PA28/TK</text>
<text x="166.2" y="105.2">PB27/D10</text>
<text x="166.2" y="107.8">PB28/D11</text>
<text x="167.5" y="102.7">PB26/D9</text>
<text x="113.1" y="110.3">PA29/PWMH1</text>
<text x="113.1" y="112.9">PA30/TF</text>
<text x="166.2" y="110.3">PB29/D12</text>
<text x="166.2" y="112.9">PB30/D13</text>
<text x="113.1" y="115.4">PA31/RF</text>
<text x="166.2" y="115.4">PB31/D14</text>
<text x="113.1" y="125.6">PC0/A2</text>
<text x="164.2" y="125.6">PC16/NCS2</text>
<text x="113.1" y="128.1">PC1/A3</text>
<text x="113.1" y="130.6">PC2/A4</text>
<text x="158.6" y="128.1">PC17/AD12BAD6</text>
<text x="158.6" y="130.6">PC18/AD12BAD7</text>
<text x="113.1" y="133.2">PC3/A5</text>
<text x="113.1" y="135.7">PC4/A6</text>
<text x="162.6" y="133.2">PC19/NPCS1</text>
<text x="166.2" y="135.7">PC20/A14</text>
<text x="113.1" y="138.3">PC5/A7</text>
<text x="113.1" y="140.8">PC6/A8</text>
<text x="113.1" y="143.3">PC7/A9</text>
<text x="166.2" y="138.3">PC21/A15</text>
<text x="166.2" y="140.8">PC22/A16</text>
<text x="166.2" y="143.3">PC23/A17</text>
<text x="113.1" y="145.9">PC8/A10</text>
<text x="113.1" y="148.4">PC9/A11</text>
<text x="166.2" y="145.9">PC24/A18</text>
<text x="166.2" y="148.4">PC25/A19</text>
<text x="113.1" y="151">PC10/A12</text>
<text x="113.1" y="153.5">PC11/A13</text>
<text x="161.6" y="151">PC26/PWMH2</text>
<text x="166.2" y="153.5">PC27/A23</text>
<text x="113.1" y="156">PC12/NCS1</text>
<text x="113.1" y="158.6">PC13/RXD3</text>
<text x="113.1" y="161.1">PC14/NPCS2</text>
<text x="165.8" y="156">PC28/DA4</text>
<text x="165.8" y="158.6">PC29/DA5</text>
<text x="165.8" y="161.1">PC30/DA6</text>
<text x="113.1" y="163.7">PC15/NWR1/NBS1</text>
<text x="165.8" y="163.7">PC31/DA7</text>
</g>
<g font-size="2">
<text x="242.4" y="191.2">INIT EDIT</text>
<text x="236" y="193.7">REV</text>
<text x="236.3" y="197">SCALE</text>
<text x="243.4" y="193.7">MODIF.</text>
<text x="255.6" y="193.7">DES.</text>
<text x="265.5" y="193.7">DATE</text>
<text x="275.7" y="193.7">VER.</text>
<text x="275.9" y="197">REV.</text>
<text x="284.8" y="197">SHEET</text>
<text x="285.3" y="193.7">DATE</text>
</g>
<g font-size="1.8">
<text x="31.8" y="1.9">5</text>
<text x="90.1" y="1.9">4</text>
<text x="148.5" y="1.9">3</text>
<text x="206.9" y="1.9">2</text>
<text x="265.3" y="1.9">1</text>
<text x=".7" y="29.8">D</text>
<text x="295.1" y="29.8">D</text>
<text x=".7" y="80.9">C</text>
<text x="295.1" y="80.9">C</text>
<text x=".7" y="132.1">B</text>
<text x="295.1" y="132.1">B</text>
<text x=".7" y="183.3">A</text>
<text x="295.1" y="183.3">A</text>
<text x="31.8" y="209.2">5</text>
<text x="90.1" y="209.2">4</text>
<text x="148.5" y="209.2">3</text>
<text x="206.9" y="209.2">2</text>
<text x="265.3" y="209.2">1</text>
</g>
<g font-size="1.3">
<text x="208.1" y="206.2">This agreement iiis our property. Reproduction and publication without our written authorization shall expose offender ttto lllegal proceedings.</text>
<text x="208.1" y="206.2">This agreement s our property. Reproduction and publication without our written authorization shall expose offender o egal proceedings.</text>
</g>
</svg>
